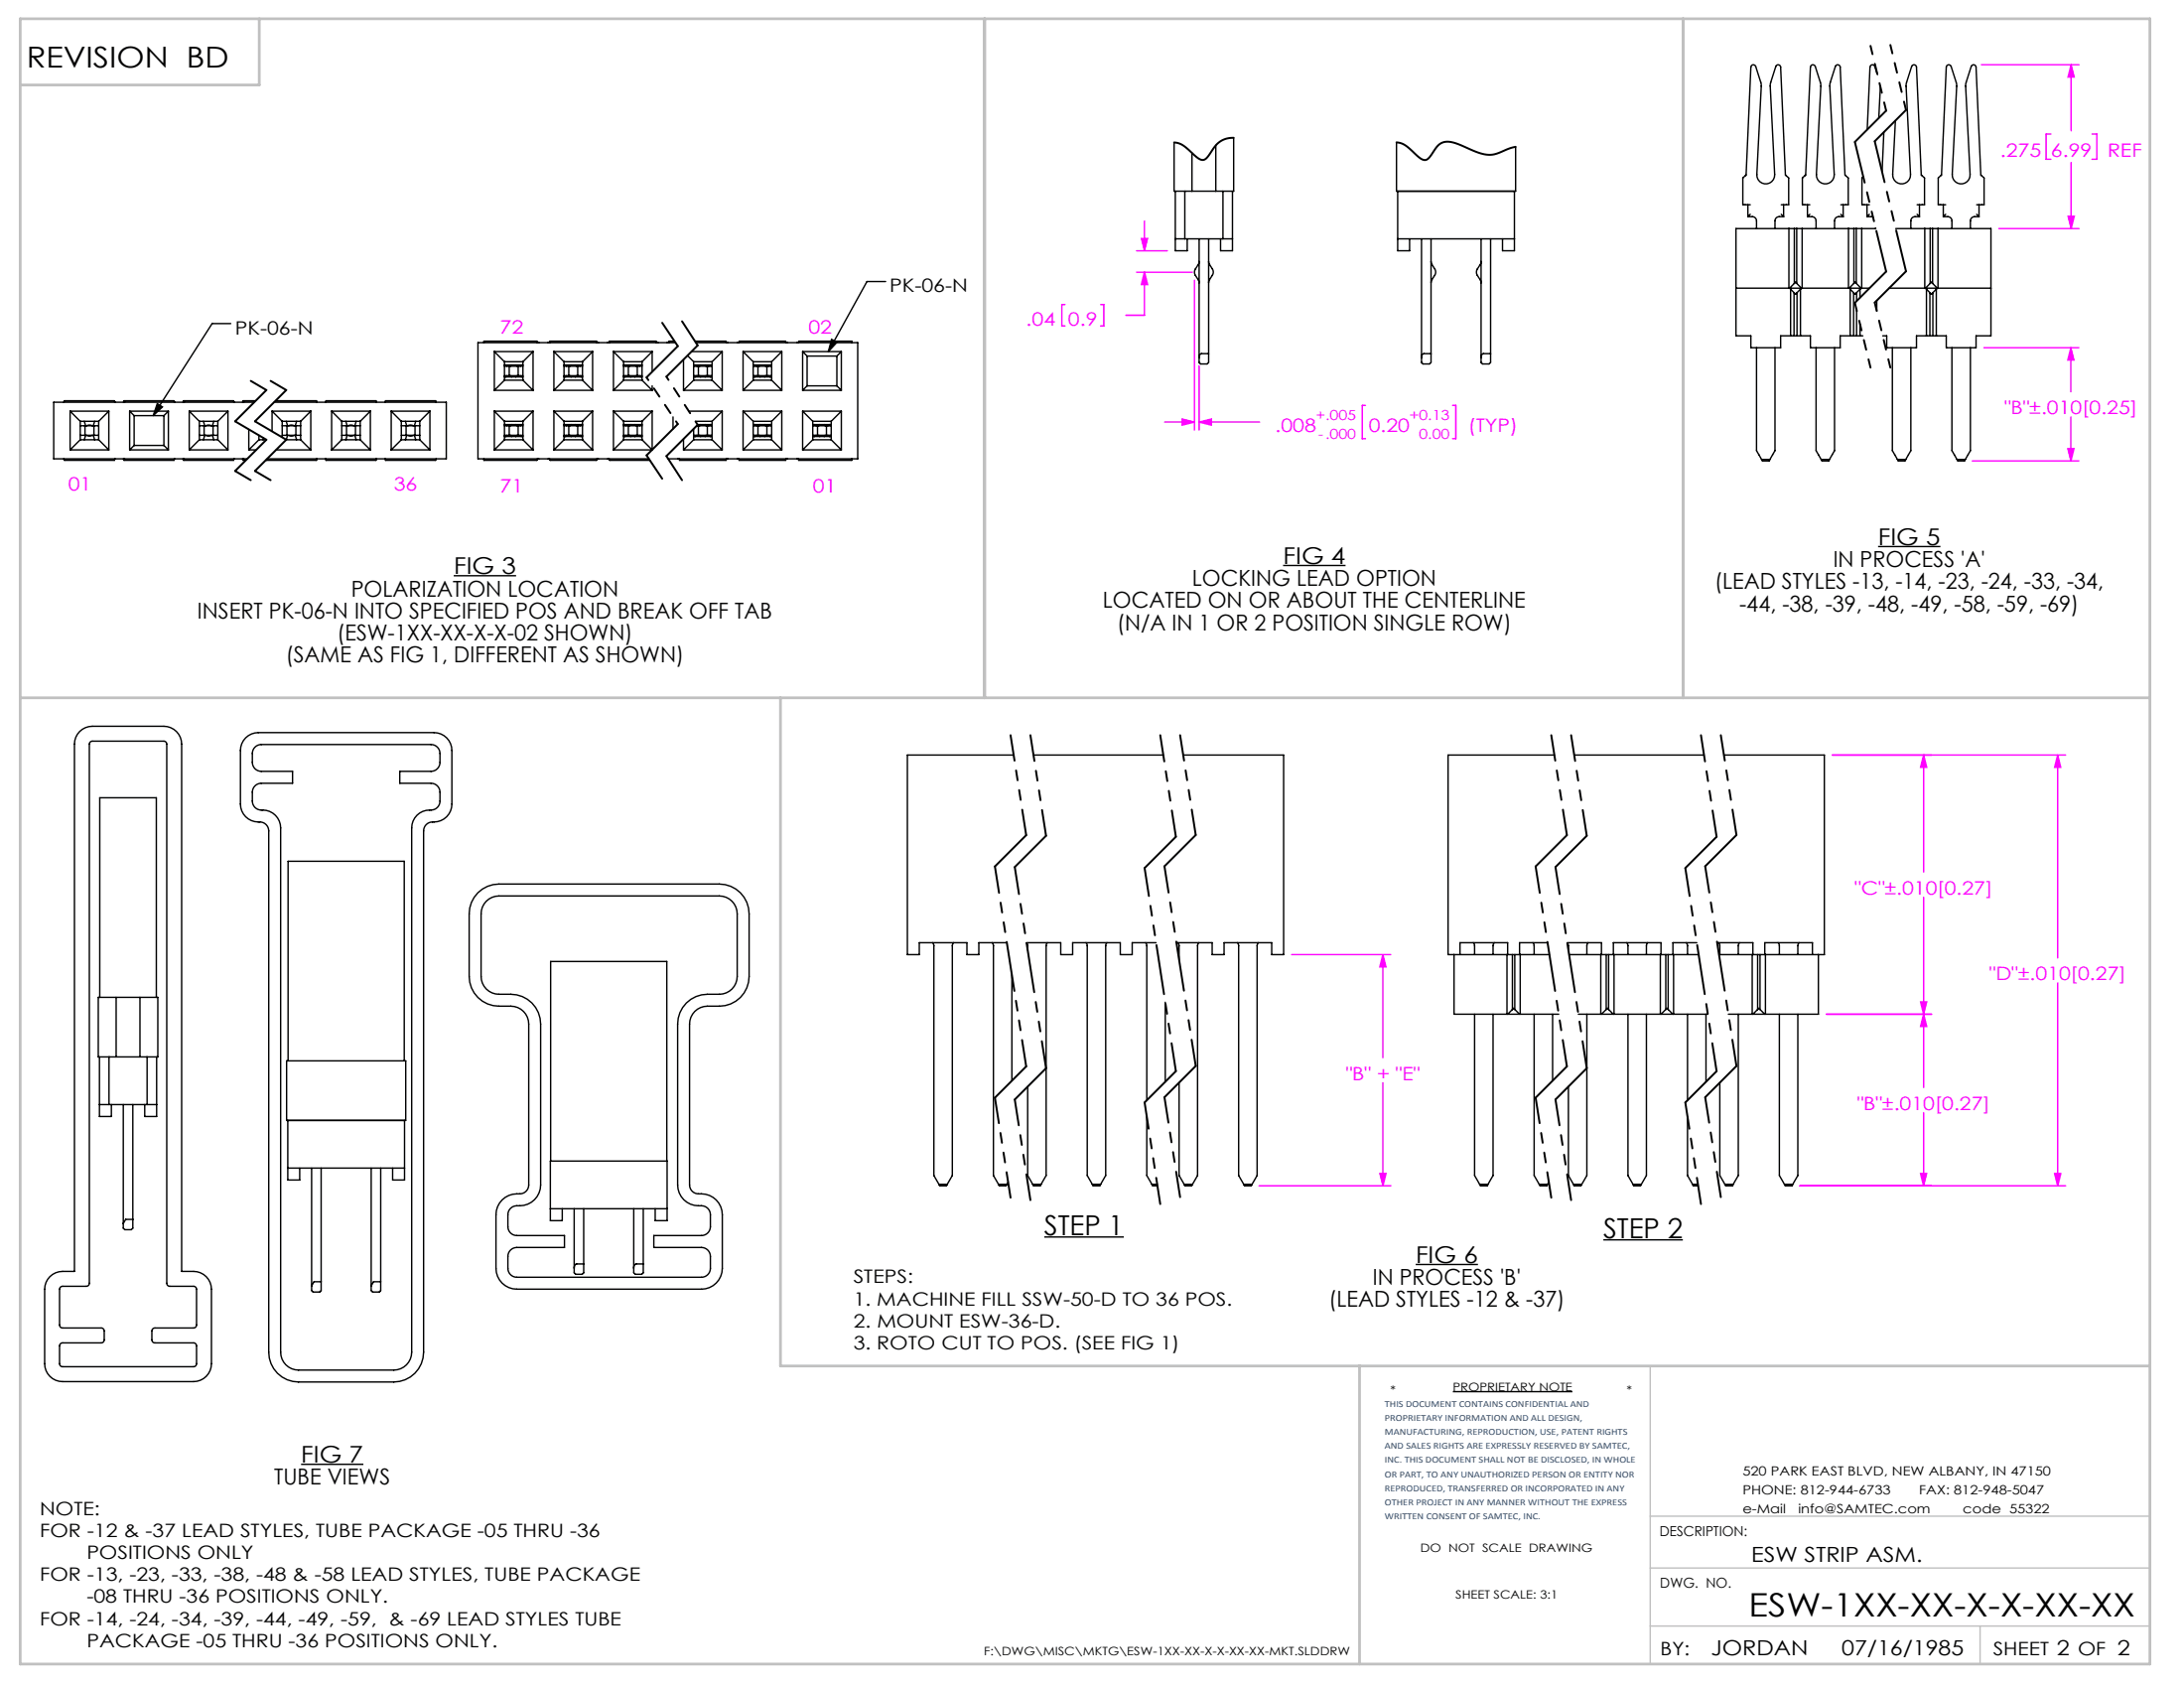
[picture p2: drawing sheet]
<svg xmlns="http://www.w3.org/2000/svg" width="279mm" height="216mm" viewBox="0 0 279 216" stroke-linecap="round" stroke-linejoin="round" font-family="sans-serif">
<path d="M126 2.4v86.9M2.6 89.3v-86.9h272.4v86.9M211.1 174.7v38.1M211.1 193.9h63.9M211.1 208h63.9M211.1 200.6h63.9M253.3 208v4.8" fill="none" stroke="#c0c0c0" stroke-width=".18"/>
<path d="M2.6 2.4h272.4v210.4h-272.4zM33.2 2.4v8.5h-30.6M126 2.4v86.9M215.3 2.4v86.9M2.6 89.3h272.4M99.8 89.3v85.4h175.2M173.9 174.7v38.1" fill="none" stroke="#c0c0c0" stroke-width=".35"/>
<path d="M113.3 36h-2.4l-4.9 9M20.1 51.6l.7 .4-1.2 1.2zM29.5 41.4h-2.4l-7.5 11.8M106.4 43.4l.7 .4-1.1 1.2zM58 73.6h8M164.1 72.3h8M240.3 69.9h7.9M133.6 158.2h10.2M205.1 158.6h10.2M181.1 161.7h8M185.9 178h15.3M38.5 187.3h8" fill="none" stroke="#000" stroke-width=".18"/>
<g fill="none" stroke="#f0f" stroke-width=".18">
<path d="M253.5 8.3h12.5M262.4 17.1h-.6v3.3h.6M265 8.3l.4 1.6h-.8zM265 8.3v8.4M267.6 17.1h.7v3.3h-.7M136.2 39h-.4v2.7h.4M140.8 39h.4v2.7h-.4M145.4 32.1h3.9M145.4 34.8h7.2M146 30.5h.8l-.4 1.6zM146.4 34.8l.4 1.6h-.8zM146.4 34.8v5.5h-2.4"/>
<path d="M146.4 28.3v3.8M152.8 35.8v19.2M255.7 29.2h10.3M264.6 27.7h.8l-.4 1.5zM265 20.8v8.4M149 54h3.8M151.2 53.6l1.6 .4-1.6 .4zM153.4 46.8v8.2M153.4 54h7.7M153.4 54l1.6-.4v.8zM174.7 51.9h-.4v4.2h.4M185.8 51.9h.4v4.2h-.4"/>
<path d="M252.3 59h13.6M253.8 44.5h12.1M264.5 57.4h.8l-.4 1.6zM264.9 44.5l.4 1.6h-.8zM264.9 44.5v5.6M264.9 53.3v5.7M234.4 96.6h29.9M246.1 96.6l.4 1.5h-.8zM246.1 96.6v14.9M263.2 96.6v25.9M263.2 96.6l.4 1.5h-.8zM246.1 114.8v24.3"/>
<path d="M165.2 122.1h12.7M176.9 122.1v13.2M176.9 138.5v13.2M176.9 122.1l.4 1.6h-.8zM233.6 129.7h13.5M245.7 128.1h.8l-.4 1.6zM246.1 129.7l.4 1.6h-.8zM263.2 125.7v26M161.1 151.7h16.8M176.5 150.1h.8l-.4 1.6zM230.3 151.7h34M245.7 150.1h.8l-.4 1.6z"/>
<path d="M246.1 142.3v9.4M262.8 150.1h.8l-.4 1.6z"/>
</g>
<g fill="none" stroke="#000" stroke-width=".25" stroke-dasharray="6.3 1.3 1.3 1.3 1.3 1.3">
<path d="M241.3 14.2l-4 4M243.8 14.1l-4 4M241.3 34.7l-4 4M243.8 34.7l-4 4M30.1 53.9l4 2.3M32.1 48.7l2 1.2M32.6 53.9l4 2.3M34.1 49.9l-4 4M34.1 56.2l-4 4M34.6 48.7l2 1.2M36.6 49.9l-4 4M36.6 56.2l-4 4"/>
<path d="M82.7 58.2l2 3M84.7 41.3l2 3M85.3 58.3l2 3.1M86.7 44.3l-4 4M86.7 54.2l-4 4M87.3 41.1l2 3.1M89.3 44.2l-4 4M89.3 54.3l-4 4M30.1 60.2l2 1.2M32.6 60.2l2 1.2M131.3 106.8l-4 4M133.8 106.9l-4 4"/>
<path d="M150.4 107l-4 4M153 106.8l-4 4M200.5 106.8l-4 4M203 106.9l-4 4M219.6 107l-4 4M222.1 106.8l-4 4M131.3 136.4l-4 4M133.8 136.6l-4 4M150.4 137l-4 4M153 136.3l-4 4M200.5 136.4l-4 4M203 136.6l-4 4"/>
<path d="M219.6 137l-4 4M222.1 136.3l-4 4"/>
</g>
<path d="M82.7 48.3l4 5.9M85.3 48.2l4 6.1" fill="none" stroke="#000" stroke-width=".25" stroke-dasharray="6.3 1.3 1.3 1.3 1.3 1.3" stroke-dashoffset="5.9"/>
<path d="M239.3 5.9l2 8.3M237.3 38.7l2 8.3" fill="none" stroke="#000" stroke-width=".25" stroke-dasharray="6.3 1.3 1.3 1.3 1.3 1.3" stroke-dashoffset="5.3"/>
<path d="M237.3 18.2l4 16.5M239.8 18.1l4 16.6" fill="none" stroke="#000" stroke-width=".25" stroke-dasharray="6.3 1.3 1.3 1.3 1.3 1.3" stroke-dashoffset="1"/>
<path d="M241.8 5.8l2 8.3M239.8 38.7l2 8.3" fill="none" stroke="#000" stroke-width=".25" stroke-dasharray="6.3 1.3 1.3 1.3 1.3 1.3" stroke-dashoffset="5.2"/>
<path d="M129.3 94l2 12.8M151 94l2 12.8M198.5 94l2 12.8M220.1 94l2 12.8M127.3 140.4l2 12.8M149 140.3l2 12.8M196.5 140.4l2 12.8M218.1 140.3l2 12.8" fill="none" stroke="#000" stroke-width=".25" stroke-dasharray="6.3 1.3 1.3 1.3 1.3 1.3" stroke-dashoffset="3.1"/>
<path d="M127.3 110.8l4 25.6M129.8 110.9l4 25.7M149 110.8l4 25.5M196.5 110.8l4 25.6M199 110.9l4 25.7M218.1 110.8l4 25.5" fill="none" stroke="#000" stroke-width=".25" stroke-dasharray="6.3 1.3 1.3 1.3 1.3 1.3" stroke-dashoffset="2.9"/>
<path d="M131.8 94l2 12.9M148.4 94l2 13M201 94l2 12.9M217.6 94l2 13M129.8 140.6l2 12.9M146.4 141l2 13M199 140.6l2 12.9M215.6 141l2 13" fill="none" stroke="#000" stroke-width=".25" stroke-dasharray="6.3 1.3 1.3 1.3 1.3 1.3" stroke-dashoffset="3"/>
<path d="M146.4 111l4 26M215.6 111l4 26" fill="none" stroke="#000" stroke-width=".25" stroke-dasharray="6.3 1.3 1.3 1.3 1.3 1.3" stroke-dashoffset="2.7"/>
<path d="M20.1 51.6l.7 .4-1.2 1.2zM106.4 43.4l.7 .4-1.1 1.2z" fill="#000"/>
<path d="M146 30.5h.8l-.4 1.6zM146.4 34.8l.4 1.6h-.8zM151.2 53.6l1.6 .4-1.6 .4zM153.4 54l1.6-.4v.8zM264.9 44.5l.4 1.6h-.8zM264.5 57.4h.8l-.4 1.6zM264.6 27.7h.8l-.4 1.5zM265 8.3l.4 1.6h-.8zM176.9 122.1l.4 1.6h-.8zM176.5 150.1h.8l-.4 1.6zM246.1 96.6l.4 1.5h-.8zM245.7 128.1h.8l-.4 1.6zM246.1 129.7l.4 1.6h-.8zM245.7 150.1h.8l-.4 1.6zM263.2 96.6l.4 1.5h-.8zM262.8 150.1h.8l-.4 1.6z" fill="#f0f"/>
<g fill="none" stroke="#000" stroke-width=".18">
<path d="M152.5 19.6v4.9M155.5 18.6v5.9M157.8 17.6v6.9h-7.6v-6.3M178.7 18.2v6.3h15.2v-5.7M240.2 9.6l-.4-1.1a.32 .32 0 0 0-.3-.2 .32 .32 0 0 0-.3 .3l-.3 8M240.6 11.1l-.2 4M241 16.9l-.2 5.1M242.5 15.4l-.4 6.9a1.14 1.14 0 0 0 1.2 1.2 1.14 1.14 0 0 0 1.1-1.2l-.6-11.3 .8-2.5a.32 .32 0 0 1 .3-.2 .32 .32 0 0 1 .3 .3l.6 13.8 .4 .4v3.4h-.9M150.4 24.5v7.6h1.5v-1.6M150.4 30.5h7.3M151.6 24.5v6M153.4 33.4l-.1 .4-.4 .6a.76 .76 0 0 0 0 .8l.4 .7 .1 .3"/>
<path d="M153.4 30.5v15.9l.2 .2h.8l.2-.2v-15.9M154.6 33.4l.1 .4 .4 .6a.76 .76 0 0 1 0 .8l-.4 .7-.1 .3M156.5 24.5v6M157.7 24.5v7.6h-1.6v-1.6M178.8 30.5h14.9M178.8 24.5v7.6h1.5v-1.6M181.9 30.5v15.9l.1 .2h.9l.2-.2v-15.9M183.1 33.4v.4l.4 .6a.76 .76 0 0 1 0 .8l-.4 .7v.3M189.5 33.4l-.1 .4-.4 .6a.76 .76 0 0 0 0 .8l.4 .7 .1 .3M189.5 30.5v15.9l.2 .2h.8l.2-.2v-15.9M193.7 24.5v7.6h-1.5v-1.6M222.1 36.9h17.1"/>
<path d="M223.6 27.7h.6a.53 .53 0 0 1 .5 .5v1M223.6 26.2v1.5M223.9 26.2h-.9v-3.4l.4-.4 .6-13.8a.32 .32 0 0 1 .3-.3 .32 .32 0 0 1 .3 .2l.7 2.5-.5 11.3a1.14 1.14 0 0 0 1.1 1.2 1.14 1.14 0 0 0 1.1-1.2l-.5-11.3 .7-2.5a.32 .32 0 0 1 .3-.2 .32 .32 0 0 1 .3 .3l.6 13.8 .4 .4v3.4h-.9M223.9 27.4l-.3 .3M227.9 27.4l.3 .3M228.2 27.7h-.6a.53 .53 0 0 0-.5 .5v1M228.2 26.2v1.5M228.9 29.2v7.7M229.1 37v6M229.5 37.4v5.6M229.6 29.2v7M229.7 36.1l.8 .8-.8 .7-.8-.7z"/>
<path d="M229.9 29.2v7M229.9 37.4v5.6M230.3 37v6M230.5 29.2v7.7M231.2 27.7h.6a.53 .53 0 0 1 .5 .5v1M231.2 26.2v1.5M231.5 27.4l-.3 .3M231.5 26.2h-.9v-3.4l.4-.4 .6-13.8a.32 .32 0 0 1 .3-.3 .32 .32 0 0 1 .3 .2l.7 2.5-.5 11.3a1.14 1.14 0 0 0 1.1 1.2 1.14 1.14 0 0 0 1.2-1.2l-.6-11.3 .7-2.5a.32 .32 0 0 1 .3-.2 .32 .32 0 0 1 .3 .3l.6 13.8 .4 .4v3.4h-.9M235.5 27.4l.3 .3M235.8 27.7h-.6a.53 .53 0 0 0-.5 .5v1M235.8 26.2v1.5M236.5 29.2v7.7"/>
<path d="M236.7 37v6M237.1 37.4v5.6M237.2 29.2v7M237.3 36.1l.8 .8-.8 .7-.7-.7zM237.5 29.2v7M237.5 37.4v1.1M237.5 39.6v3.4M238 37v1.1M238.2 29.2v7.7M238.4 22.6l-.2 .2v3.4h1M238.8 27.7l.8 .1M238.8 26.2v1.5"/>
<path d="M239.2 27.4l-.4 .3M240 29.2h-17.9v13.8h1.9v1.5h3.8v-1.5h3.8v1.5h3.8v-1.5h2.9M240.1 38.4v1.4M241.7 36.9h13M242.5 29.2h12.2v13.8h-1.9v1.5h-3.8v-1.5h-3.8v1.5h-3.8v-1.5h-.5M245.3 27.4l.3 .3M245.6 27.7h-.6a.53 .53 0 0 0-.5 .5v1M245.6 26.2v1.5M246.2 29.2v7.7M246.3 36.9l.8-.8 .7 .8-.7 .7zM246.5 37v6M246.9 37.4v5.6"/>
<path d="M246.9 29.2v7M247.2 29.2v7M247.3 37.4v5.6M247.7 37v6M247.9 29.2v7.7M248.6 27.7h.6a.53 .53 0 0 1 .5 .5v1M248.6 26.2v1.5M248.9 26.2h-.9v-3.4l.4-.4 .6-13.8a.32 .32 0 0 1 .3-.3 .32 .32 0 0 1 .3 .2l.7 2.5-.5 11.3a1.14 1.14 0 0 0 1.1 1.2 1.14 1.14 0 0 0 1.1-1.2l-.5-11.3 .7-2.5a.32 .32 0 0 1 .3-.2 .32 .32 0 0 1 .3 .3l.6 13.8 .4 .4v3.4h-.9M248.9 27.4l-.3 .3M252.9 27.4l.3 .3M253.2 27.7h-.6a.53 .53 0 0 0-.5 .5v1M253.2 26.2v1.5"/>
<path d="M8.2 58.7v.2h6.4l.1-.2M9 57.5h4.9M9 52.6h4.9M9 52.6v4.9M9 52.6l1.3 1.3M10.3 55.7h.6M10.3 54.5h.6M10.3 53.9h2.3M10.3 56.2h2.3M10.3 56.2l-1.3 1.3M10.3 53.9v2.3M10.8 53.9l.2 .6"/>
<path d="M10.9 55.7h1.1M10.9 54.5h1.1M10.9 54.5v1.2M11 55.7l-.2 .5M11.1 54.5l.3-.1 .4 .1M11.1 55.7l.3 .1 .4-.1M11.9 55.7l.2 .5M12 55.7h.6M12 54.5h.6M12 54.5v1.2M12.1 53.9l-.2 .6M12.6 56.2l1.3 1.3"/>
<path d="M12.6 53.9v2.3M13.9 52.6v4.9M13.9 52.6l-1.3 1.3M14.7 51.4h.1M14.7 58.7h.1M14.7 51.4l-.1-.1h-6.4v.1M15.8 58.7h.1M15.8 51.4h.1M15.8 51.4l.1-.1h6.4v.1M15.8 58.7l.1 .2h6.4v-.2M16.6 57.5h4.9M16.6 52.6h4.9"/>
<path d="M16.6 52.6v4.9M16.6 52.6l.6 .6M17.2 57h3.8M17.2 53.2v3.8M17.2 53.2h3.8M17.2 57l-.6 .5M21 53.2v3.8M21 57l.5 .5M21.5 52.6v4.9M21.5 52.6l-.5 .6M22.3 51.4h.1M22.3 58.7h.1"/>
<path d="M23.4 51.4h.1M23.4 58.7h.1M23.4 51.4l.1-.1h6.4v.1M23.4 58.7l.1 .2h6.4v-.2M24.2 57.5h5M24.2 52.6h5M24.2 52.6v4.9M24.2 52.6l1.3 1.3M25.5 55.7h.6M25.5 54.5h.6M25.5 53.9h2.4M25.5 56.2h2.4"/>
<path d="M25.5 56.2l-1.3 1.3M25.5 53.9v2.3M26 53.9l.2 .6M26.1 55.7h1.2M26.1 54.5h1.2M26.1 54.5v1.2M26.2 55.7l-.2 .5M26.3 54.5l.4-.1 .3 .1M26.3 55.7l.4 .1 .3-.1M27.2 55.7l.1 .5M27.3 55.7h.6M27.3 54.5h.6"/>
<path d="M27.3 54.5v1.2M27.3 53.9l-.1 .6M27.9 56.2l1.3 1.3M27.9 53.9v2.3M29.2 52.6v4.9M29.2 52.6l-1.3 1.3M29.9 51.4h.1M29.9 58.7h.1M31.1 51.4h.1M31.1 58.7h.1M31.1 58.7v.2h.3M31.8 57.5h1"/>
<path d="M31.8 54.9v2.6M32.5 51.4h-25.6v7.3h24.7M32.7 51.3h-1.6v.1M33.1 56.2h1M33.1 56.2l-1.3 1.3M33.1 55.7v.5M33.7 56l-.1 .2M34.8 52.6v2.6M34.8 52.6h5M34.8 52.6l1.3 1.3M35.1 51.4h22v7.3h-22.9M35.3 51.3h5.2v.1"/>
<path d="M35.3 57.5h4.5M36.1 55.7h.6M36.1 54.5h.6M36.1 53.9h2.4M36.1 53.9v2M36.6 56.2h1.9M36.6 53.9l.2 .6M36.7 55.7h1.2M36.7 54.5h1.2M36.7 54.5v1.2M36.8 55.7l-.2 .5M36.9 54.5l.4-.1 .3 .1"/>
<path d="M36.9 55.7l.4 .1 .3-.1M37.8 55.7l.1 .5M37.9 55.7h.6M37.9 54.5h.6M37.9 54.5v1.2M37.9 53.9l-.1 .6M38.5 56.2l1.3 1.3M38.5 53.9v2.3M39.8 52.6v4.9M39.8 52.6l-1.3 1.3M40.5 51.4h.1M40.5 58.7h.1"/>
<path d="M40.5 58.7v.2h-6.4v-.1M41.7 51.4h.1M41.7 58.7h.1M41.7 51.4v-.1h6.4v.1M41.7 58.7v.2h6.4v-.2M42.4 57.5h5M42.4 52.6h5M42.4 52.6v4.9M42.4 52.6l1.3 1.3M43.7 55.7h.6M43.7 54.5h.6M43.7 56.2l-1.3 1.3"/>
<path d="M43.7 53.9h2.4M43.7 53.9v2.3M43.7 56.2h2.4M44.2 53.9l.2 .6M44.3 55.7h1.2M44.3 54.5h1.2M44.3 54.5v1.2M44.4 55.7l-.2 .5M44.5 54.5l.4-.1 .4 .1M44.5 55.7l.4 .1 .4-.1M45.4 55.7l.2 .5M45.5 55.7h.6"/>
<path d="M45.5 54.5h.6M45.5 54.5v1.2M45.6 53.9l-.2 .6M46.1 56.2l1.3 1.3M46.1 53.9v2.3M47.4 52.6v4.9M47.4 52.6l-1.3 1.3M48.1 51.4h.1M48.1 58.7h.1M49.3 51.4v-.1h6.4l.1 .1M49.3 51.4h.1M49.3 58.7h.1"/>
<path d="M50 57.5h5M50 52.6h5M50 52.6v4.9M50 52.6l1.3 1.3M51.3 55.7h.7M51.3 54.5h.7M51.3 53.9h2.4M51.3 56.2l-1.3 1.3M51.3 53.9v2.3M51.3 56.2h2.4M51.9 53.9l.1 .6M52 55.7h1.1"/>
<path d="M52 54.5h1.1M52 54.5v1.2M52 55.7l-.1 .5M52.2 54.5l.3-.1 .4 .1M52.2 55.7l.3 .1 .4-.1M53 55.7l.2 .5M53.1 55.7h.6M53.1 54.5h.6M53.1 54.5v1.2M53.2 53.9l-.2 .6M53.7 56.2l1.3 1.3M53.7 53.9v2.3"/>
<path d="M55 52.6v4.9M55 52.6l-1.3 1.3M55.8 58.7l-.1 .2h-6.4v-.2M61.9 58.7v.2h6.8l.1-.2M63.2 57.5h5M63.2 52.6h5M63.2 49.9h5M63.2 45h5M63.2 45v4.9M63.2 52.6v4.9M63.2 45l1.3 1.3M63.2 52.6l1.3 1.3"/>
<path d="M64.5 48.1h.6M64.5 46.8h.6M64.5 55.7h.6M64.5 54.5h.6M64.5 53.9h2.4M64.5 56.2h2.4M64.5 46.7h2.4M64.5 48.2h2.4M64.5 54.3h2.4M64.5 55.8h2.4M64.5 46.3h2.4M64.5 48.6h2.4"/>
<path d="M64.5 48.6l-1.3 1.3M64.5 56.2l-1.3 1.3M64.5 46.3v2.3M64.5 53.9v2.3M64.7 46.7l.2 .1M64.7 54.3l.2 .2M64.9 48.1l-.2 .1M64.9 55.7l-.2 .1M65.1 48.1h1.2M65.1 46.8h1.2M65.1 55.7h1.2M65.1 54.5h1.2"/>
<path d="M65.1 46.8v1.3M65.1 54.5v1.2M65.3 48.1l.1 .1M65.3 55.7l.1 .1M65.4 46.7l-.1 .1M65.4 54.3l-.1 .2M66 46.7l.1 .1M66 54.3l.1 .2M66.1 48.1l-.1 .1M66.1 55.7l-.1 .1M66.3 48.1h.6M66.3 46.8h.6"/>
<path d="M66.3 55.7h.6M66.3 54.5h.6M66.3 46.8v1.3M66.3 54.5v1.2M66.6 48.1l.1 .1M66.6 55.7l.1 .1M66.7 46.7l-.1 .1M66.7 54.3l-.1 .2M66.9 48.6l1.3 1.3M66.9 46.3v2.3M66.9 53.9v2.3M66.9 56.2l1.3 1.3"/>
<path d="M68.2 45v4.9M68.2 52.6v4.9M68.2 45l-1.3 1.3M68.2 52.6l-1.3 1.3M68.7 43.8h.2M68.8 43.8l-.1-.2h-6.8v.2M68.9 58.7h-.2M70.1 58.7h.2M70.3 58.7l.1 .2h5.9l.1-.2M70.3 43.8l.1-.2h5.9l.1 .2M70.3 43.8h-.2M70.9 57.5h4.9"/>
<path d="M70.9 52.6h4.9M70.9 49.9h4.9M70.9 45h4.9M70.9 45v4.9M70.9 52.6v4.9M70.9 52.6l1.3 1.3M70.9 45l1.3 1.3M72.2 48.1h.6M72.2 46.8h.6M72.2 55.7h.6M72.2 54.5h.6M72.2 53.9h2.3"/>
<path d="M72.2 56.2h2.3M72.2 46.7h2.3M72.2 48.2h2.3M72.2 54.3h2.3M72.2 55.8h2.3M72.2 46.3h2.3M72.2 48.6h2.3M72.2 48.6l-1.3 1.3M72.2 56.2l-1.3 1.3M72.2 46.3v2.3M72.2 53.9v2.3M72.4 46.7l.1 .1"/>
<path d="M72.4 54.3l.1 .2M72.5 48.1l-.1 .1M72.5 55.7l-.1 .1M72.8 48.1h1.1M72.8 46.8h1.1M72.8 55.7h1.1M72.8 54.5h1.1M72.8 46.8v1.3M72.8 54.5v1.2M72.9 48.1l.2 .1M72.9 55.7l.2 .1M73.1 46.7l-.2 .1"/>
<path d="M73.1 54.3l-.2 .2M73.6 46.7l.1 .1M73.6 54.3l.1 .2M73.7 48.1l-.1 .1M73.7 55.7l-.1 .1M73.9 48.1h.6M73.9 46.8h.6M73.9 55.7h.6M73.9 54.5h.6M73.9 46.8v1.3M73.9 54.5v1.2M74.2 48.1l.1 .1"/>
<path d="M74.2 55.7l.1 .1M74.3 46.7l-.1 .1M74.3 54.3l-.1 .2M74.5 56.2l1.3 1.3M74.5 48.6l1.3 1.3M74.5 46.3v2.3M74.5 53.9v2.3M75.8 45v4.9M75.8 52.6v4.9M75.8 45l-1.3 1.3M75.8 52.6l-1.3 1.3M76.4 43.8h.1"/>
<path d="M76.5 58.7h-.1M77.8 58.7h.1M77.9 58.7l.1 .2h5.1M77.9 43.8l.1-.2h5.9l.1 .2M77.9 43.8h-.1M78.5 52.6h4.9M78.5 49.9h4.9M78.5 45h4.9M78.5 45v4.9M78.5 52.6v4.9M78.5 45l1.3 1.3M78.5 52.6l1.3 1.3"/>
<path d="M79.8 48.1h.6M79.8 46.8h.6M79.8 55.7h.6M79.8 54.5h.6M79.8 53.9h2.3M79.8 56.2h2.3M79.8 46.7h2.3M79.8 48.2h2.3M79.8 54.3h2.3M79.8 55.8h2.3M79.8 46.3h2.3M79.8 48.6h2.3"/>
<path d="M79.8 48.6l-1.3 1.3M79.8 46.3v2.3M79.8 53.9v2.3M79.8 56.2l-1.3 1.3M80 46.7l.1 .1M80 54.3l.1 .2M80.1 48.1l-.1 .1M80.1 55.7l-.1 .1M80.4 48.1h1.1M80.4 46.8h1.1M80.4 55.7h1.1M80.4 54.5h1.1"/>
<path d="M80.4 46.8v1.3M80.4 54.5v1.2M80.6 48.1l.1 .1M80.6 55.7l.1 .1M80.7 46.7l-.1 .1M80.7 54.3l-.1 .2M81.2 46.7l.2 .1M81.2 54.3l.2 .2M81.4 48.1l-.2 .1M81.4 55.7l-.2 .1M81.5 48.1h.6M81.5 46.8h.6"/>
<path d="M81.5 55.7h.6M81.5 54.5h.6M81.5 46.8v1.3M81.5 54.5v1.2M81.8 48.1l.1 .1M81.8 55.7l.1 .1M81.9 46.7l-.1 .1M81.9 54.3l-.1 .2M82.1 56.2l1.3 1.3h-4.9M82.1 48.6l1.3 1.3M82.1 46.3v2.3M82.1 53.9v2.3"/>
<path d="M83.4 45v2.6M83.4 49.3v.6M83.4 52.6v4.9M83.4 45l-1.3 1.3M83.4 52.6l-1.3 1.3M84 43.8h.2M85.5 58.7h.1M85.6 43.8h-.2M86.1 53.3v1.6M86.3 43.6h-.7l-.1 .2M86.4 43.8h-25.3v14.9h21.9M86.7 58.7h.2"/>
<path d="M86.9 58.7l.1 .2h5.9l.1-.2M87.4 57.5h5M87.4 46v3.9M87.4 56.2v1.3M87.4 49.9h5M88 45.5l.7 .8M88.1 52.6h4.3M88.5 45h3.9M88.7 48.1h.6M88.7 46.8h.6M88.7 55.7h.6M88.7 56.2h2.4"/>
<path d="M88.7 46.7h2.4M88.7 48.2h2.4M88.7 55.8h2.4M88.7 48.6l-1.3 1.3M88.7 46.3h2.4M88.7 56.2l-1.3 1.3M88.7 46.3v2.3M88.7 54.9v1.3M88.7 48.6h2.4M88.9 43.6h4l.1 .2M88.9 46.7l.2 .1M89 53.9h2.1"/>
<path d="M89 43.8h20.7v14.9h-24.2M89.1 48.1l-.2 .1M89.1 55.7l-.2 .1M89.1 54.5h.2M89.2 54.3h1.9M89.3 48.1h1.2M89.3 46.8h1.2M89.3 55.7h1.2M89.3 54.5h1.2M89.3 46.8v1.3M89.3 54.5v1.2M89.5 48.1l.1 .1"/>
<path d="M89.5 55.7l.1 .1M89.6 46.7l-.1 .1M89.6 54.3l-.1 .2M90.2 46.7l.1 .1M90.2 54.3l.1 .2M90.3 48.1l-.1 .1M90.3 55.7l-.1 .1M90.5 48.1h.6M90.5 46.8h.6M90.5 55.7h.6M90.5 54.5h.6M90.5 46.8v1.3"/>
<path d="M90.5 54.5v1.2M90.8 48.1l.1 .1M90.8 55.7l.1 .1M90.9 46.7l-.1 .1M90.9 54.3l-.1 .2M91.1 48.6l1.3 1.3M91.1 46.3v2.3M91.1 53.9v2.3M91.1 56.2l1.3 1.3M92.4 45v4.9M92.4 52.6v4.9M92.4 45l-1.3 1.3"/>
<path d="M92.4 52.6l-1.3 1.3M92.9 43.8h.2M93.1 58.7h-.2M94.3 58.7h.2M94.5 58.7l.1 .2h5.9l.1-.2M94.5 43.8l.1-.2h5.9l.1 .2M94.5 43.8h-.2M95.1 57.5h4.9M95.1 52.6h4.9M95.1 49.9h4.9M95.1 45h4.9M95.1 45v4.9"/>
<path d="M95.1 52.6v4.9M95.1 45l1.3 1.3M95.1 52.6l1.3 1.3M96.4 55.7h.6M96.4 54.5h.6M96.4 48.1h.6M96.4 46.8h.6M96.4 53.9h2.3M96.4 56.2h2.3M96.4 46.7h2.3M96.4 48.2h2.3M96.4 54.3h2.3"/>
<path d="M96.4 55.8h2.3M96.4 46.3h2.3M96.4 56.2l-1.3 1.3M96.4 48.6l-1.3 1.3M96.4 46.3v2.3M96.4 53.9v2.3M96.4 48.6h2.3M96.6 46.7l.1 .1M96.6 54.3l.1 .2M96.7 48.1l-.1 .1M96.7 55.7l-.1 .1M97 55.7h1.1"/>
<path d="M97 54.5h1.1M97 48.1h1.1M97 46.8h1.1M97 46.8v1.3M97 54.5v1.2M97.1 48.1l.2 .1M97.1 55.7l.2 .1M97.3 46.7l-.2 .1M97.3 54.3l-.2 .2M97.8 46.7l.1 .1M97.8 54.3l.1 .2M97.9 48.1l-.1 .1"/>
<path d="M97.9 55.7l-.1 .1M98.1 55.7h.6M98.1 54.5h.6M98.1 48.1h.6M98.1 46.8h.6M98.1 46.8v1.3M98.1 54.5v1.2M98.4 48.1l.1 .1M98.4 55.7l.1 .1M98.5 46.7l-.1 .1M98.5 54.3l-.1 .2M98.7 48.6l1.3 1.3"/>
<path d="M98.7 46.3v2.3M98.7 53.9v2.3M98.7 56.2l1.3 1.3M100 45v4.9M100 52.6v4.9M100 52.6l-1.3 1.3M100 45l-1.3 1.3M100.6 43.8h.1M100.7 58.7h-.1M102 58.7h.1M102.1 43.8l.1-.2h6.8v.2M102.1 43.8h-.1"/>
<path d="M102.7 57.5h4.9M102.7 52.6h4.9M102.7 49.9h4.9M102.7 45h4.9M102.7 45v4.9M102.7 52.6v4.9M102.7 52.6l1.3 1.3M102.7 45l.6 .5M103.3 49.4h3.8M103.3 45.5v3.9M103.3 45.5h3.8M103.3 49.4l-.6 .5"/>
<path d="M104 55.7h.6M104 54.5h.6M104 53.9h2.3M104 56.2h2.3M104 54.3h2.3M104 55.8h2.3M104 56.2l-1.3 1.3M104 53.9v2.3M104.2 54.3l.1 .2M104.3 55.7l-.1 .1M104.6 55.7h1.1M104.6 54.5h1.1"/>
<path d="M104.6 54.5v1.2M104.8 55.7l.1 .1M104.9 54.3l-.1 .2M105.4 54.3l.2 .2M105.6 55.7l-.2 .1M105.7 55.7h.6M105.7 54.5h.6M105.7 54.5v1.2M106 55.7l.1 .1M106.1 54.3l-.1 .2M106.3 56.2l1.3 1.3M106.3 53.9v2.3"/>
<path d="M107.1 45.5v3.9M107.1 49.4l.5 .5M107.6 45v4.9M107.6 52.6v4.9M107.6 45l-.5 .5M107.6 52.6l-1.3 1.3M109 58.7v.2h-6.8l-.1-.2M154.6 45.2h-.9a.47 .47 0 0 0-.3 .6M183.1 45.2h-.9a.47 .47 0 0 0-.3 .6M190.7 45.2h-.9a.47 .47 0 0 0-.3 .6M224.7 44.5v13.1l.8 1.4h.8l.8-1.4v-13.1M225.4 58.8h1"/>
<path d="M232.3 44.5v13.1l.8 1.4h.8l.8-1.4v-13.1M233 58.8h1M238 41.5v1.5M242.1 44.5v13.1l.8 1.4h.8l.1-.2M242.7 58.8h1.1M244.5 44.5v13.1l-.7 1.2M249.7 44.5v13.1l.8 1.4h.8l.1-.2M250.4 58.8h1M252.1 44.5v13.1l-.7 1.2M10.2 93.6a2.28 2.28 0 0 1 1.6-.7h9.2a2.29 2.29 0 0 1 2.2 2.3v67.4a3.6 3.6 0 0 1 3.2 .7 2.28 2.28 0 0 1 .6 1.6v9.5a2.29 2.29 0 0 1-2.2 2.3h-16.8a2.29 2.29 0 0 1-2.3-2.3v-9.5a2.29 2.29 0 0 1 2.3-2.3h1.5v-67.4a2.28 2.28 0 0 1 .7-1.6zM11.5 94.9l.3-.1h9.2a.38 .38 0 0 1 .3 .4v68.9a.38 .38 0 0 0 .4 .4h3.1a.38 .38 0 0 1 .3 .4v4.6a.38 .38 0 0 1-.3 .4h-5a.38 .38 0 0 0-.4 .3v1.2a.38 .38 0 0 0 .4 .4h5a.38 .38 0 0 1 .3 .3v2.3a.38 .38 0 0 1-.3 .4h-16.8a.38 .38 0 0 1-.4-.4v-2.3a.38 .38 0 0 1 .4-.3h5a.38 .38 0 0 0 .3-.4v-1.2a.38 .38 0 0 0-.3-.3h-5a.38 .38 0 0 1-.4-.4v-4.6a.38 .38 0 0 1 .4-.4h3a.38 .38 0 0 0 .4-.4v-68.9zM31.4 94.4a2.28 2.28 0 0 1 1.6-.7h22.5a2.29 2.29 0 0 1 2.3 2.3v6.8a2.38 2.38 0 0 1-2.7 2.4l-.4 .1-.3 .3-.2 .7v66.7a3.8 3.8 0 0 1-3.8 3.8h-12.2a3.8 3.8 0 0 1-3.8-3.8v-66.7a1.16 1.16 0 0 0-1.4-1.2 2.29 2.29 0 0 1-2.2-2.3v-6.8a2.28 2.28 0 0 1 .6-1.6z"/>
<path d="M32.6 95.6l.4-.3 .4-.1h21.7a1.14 1.14 0 0 1 1.2 1.2v1.1a1.14 1.14 0 0 1-1.2 1.2h-4v1.5h4a1.14 1.14 0 0 1 1.2 1.1v1.2a1.16 1.16 0 0 1-1.3 1.1 2.29 2.29 0 0 0-2.3 2.3v67.1a2.29 2.29 0 0 1-2.3 2.2h-12.2a2.29 2.29 0 0 1-2.3-2.2v-67.1a2.38 2.38 0 0 0-2.7-2.3l-.6-.3-.2-.4-.1-1.6a1.14 1.14 0 0 1 1.1-1.1h4v-1.5h-4a1.14 1.14 0 0 1-1.1-1.2v-1.4zM129.7 96.6h-13.6v25.5h1.5v-1.5h6.1v1.5h1.5v-1.5h3.6M132.2 96.6h16.6M151.4 96.6h12.8v25.5h-1.5v-1.5h-6.1v1.5h-1.5v-1.5h-4.6M198.9 96.6h-13.6v25.5h12.9M201.4 96.6h16.6M220.5 96.6h12.9v25.5h-13.5M61.1 114.2a3.8 3.8 0 0 1 2.7-1.1h28.2a3.8 3.8 0 0 1 3.8 3.8v8a3.8 3.8 0 0 1-3.8 3.8 3.6 3.6 0 0 0-3.1 .7 2.28 2.28 0 0 0-.7 1.6v20.6a1.21 1.21 0 0 0 1.5 1.1 2.67 2.67 0 0 1 2.7 2.7v6.8a2.67 2.67 0 0 1-2.7 2.7h-23.6a2.67 2.67 0 0 1-2.7-2.7v-6.8a2.8 2.8 0 0 1 3.3-2.7l.4-.2 .3-.3 .2-.6v-20.6a2.29 2.29 0 0 0-2.2-2.3 5.2 5.2 0 0 1-3.7-.6 3.8 3.8 0 0 1-1.7-3.2v-8a3.8 3.8 0 0 1 1.1-2.7zM62.2 115.3a2.28 2.28 0 0 1 1.6-.7h28.2a2.29 2.29 0 0 1 2.3 2.3v8a2.29 2.29 0 0 1-2.3 2.3 5.2 5.2 0 0 0-3.6 .6 3.8 3.8 0 0 0-1.7 3.2v20.6a2.8 2.8 0 0 0 3.3 2.6l.5 .4 .3 .3 .1 .5v1.5a1.14 1.14 0 0 1-1.2 1.1h-6.1v1.6h6.1a1.14 1.14 0 0 1 1.2 1.1v1.5a1.14 1.14 0 0 1-1.2 1.2h-23.6a1.14 1.14 0 0 1-1.1-1.2v-1.5a1.14 1.14 0 0 1 1.1-1.1h6.1v-1.6h-6.1a1.14 1.14 0 0 1-1.1-1.1v-1.5a1.21 1.21 0 0 1 1.5-1.2 2.67 2.67 0 0 0 2.7-2.6v-20.6a3.8 3.8 0 0 0-3.8-3.8 3.6 3.6 0 0 1-3.2-.7 2.28 2.28 0 0 1-.7-1.6v-8a2.28 2.28 0 0 1 .7-1.6zM12.6 127.6h7.6v7.6h-7.6zM12.7 135.2v7.6h1.5v-1.5M12.8 127.6v-25.6h7.2v25.6"/>
<path d="M13.9 135.2v6.1M14.9 127.6v7.6M17.9 127.6v7.6M18.8 135.2v6.1M20 135.2v7.6h-1.5v-1.5M36.7 135.7h15.2v7.6h-15.2zM36.9 135.7v-25.5h14.8v25.5M119.3 120.6l.2 .4v29.4l.7 1.3h.9l.7-1.3v-29.4l.2-.4M126.9 120.6l.2 .4v29.4l.8 1.3h.8l.3-.5M129.5 124.7v13.5M134 120.6l-.2 .4v29.4l-.7 1.3h-.9l-.7-1.3v-11.4M138.9 120.6l.2 .4v29.4l.8 1.3h.8l.8-1.3v-29.4l.1-.4"/>
<path d="M146.5 120.6l.2 .4v19.7M147.9 120.6h-3.1v1.5h-1.5v-1.5h-6.1v1.5h-1.5v-1.5h-4.4l.2 .3v.6M149.1 128.2v10.2M150.7 120.6l.1 .4v1.7M153.4 120.6l-.2 .4v29.4l-.8 1.3h-.8l-.8-1.3v-11.9M158.3 120.6l.2 .4v29.4l.7 1.3h.9l.7-1.3v-29.4l.2-.4M186 122.1v7.6h13.4M186.8 122.1v-1.5h6.1v1.5M188.5 120.6l.1 .3v1.2M188.6 129.7v20.7l.8 1.3h.8l.2-.2M191 129.7v20.7l-.6 1.1M191.2 120.6l-.2 .3v1.2"/>
<path d="M192.8 122.1v7.6M192.9 129.7l.7-.7 .8 .7M193.5 122.1v7M193.8 122.1v7M194.5 122.1v7.6M196.1 120.6l.2 .3v1.2M196.3 129.7v20.7l.7 1.3h.9l.2-.5M198 120.6h-3.6v1.5M198.6 129.7v8.5M200.6 121.5v-.6l-.1-.3h4.4v1.5M200.7 122.1h16.6M201.9 129.7h16.6"/>
<path d="M203 129.7v20.7l-.8 1.3h-.8l-.8-1.3v-11.4M203.2 120.6l-.2 .3v1.2M204.8 122.1v7.6M204.9 129.7l.7-.7 .8 .7M205.5 122.1v7M205.8 122.1v7M206.4 122.1v-1.5h6.1v1.5M206.5 122.1v7.6M208.1 120.6l.2 .3v1.2M208.3 129.7v20.7l.7 1.3h.9l.7-1.3v-20.7M210.8 120.6l-.2 .3v1.2M212.4 122.1v7.6"/>
<path d="M212.5 129.7l.8-.7 .7 .7M213.1 122.1v7M213.4 122.1v7M214.1 122.1v7.6M215.7 120.6l.2 .3v1.2M215.9 129.7v11M217.1 120.6h-3.1v1.5M218.2 129.7v8.7M219.7 120.6h4.5v1.5M219.9 120.6l.1 .3v1.2M220 138.5v11.9l.8 1.3h.8l.1-.2M222.4 129.7v20.7l-.7 1.1"/>
<path d="M222.5 120.6l-.1 .3v1.2M224.2 122.1v7.6M224.2 129.7l.8-.7 .8 .7M224.9 122.1v7M225.2 122.1v7M225.8 122.1v-1.5h6.1v1.5M225.9 122.1v7.6M227.5 120.6l.1 .3v1.2M227.6 129.7v20.7l.8 1.3h.8l.1-.2M230 129.7v20.7l-.7 1.1M230.2 120.6l-.2 .3v1.2M232.6 122.1v7.6h-11.5"/>
<path d="M12.7 141.3h7.3M15.8 141.3v15.8l.2 .2h.8l.2-.2v-15.8M17 156h-.9l-.3 .5M36.8 143.3v7.6h1.5v-1.5M36.8 149.4h15M39.9 149.4v15.7l.2 .2h.8l.2-.2v-15.7M47.5 149.4v15.7l.2 .2h.8l.2-.2v-15.7M51.8 143.3v7.6h-1.6v-1.5M70.4 154.6h14.9M70.4 148.5v-25.5h14.9v25.5M71.9 154.6v1.5h-1.5v-7.6h14.9v7.6h-1.5v-1.5M73.5 154.6v8.2l.1 .2h.9l.2-.2v-8.2"/>
<path d="M81.1 154.6v8.2l.2 .2h.8l.2-.2v-8.2M120.1 151.5h1.1M127.7 151.5h1.1M132.1 151.5h1.1M139.7 151.5h1.1M146.7 142.8v7.6l.8 1.3h.6M147.4 151.5h.6M151.5 151.5h1.1M159.1 151.5h1.1M189.3 151.5h1.1M196.9 151.5h1.1M201.3 151.5h1.1"/>
<path d="M208.9 151.5h1.1M215.9 142.8v7.6l.7 1.3h.6M216.5 151.5h.7M220.7 151.5h1M228.3 151.5h1M41.1 163.9h-.9l-.3 .6M48.7 163.9h-.9l-.3 .6M74.7 161.7h-1l-.2 .2v.3M82.3 161.7h-1l-.2 .2v.3"/>
</g>
<path d="M157.8 17.6l-1 .2-.8 .3-.6 .6-1 1.4-.5 .4-.7-.3-1.9-1.6-.5-.3-.6-.1M178.7 18.2l.5 .1 .5 .2 1.9 1.6 .7 .4 .2-.1 .3-.2 1.3-1.7 .3-.2 .5-.2h.5l.7 .2 3 1.2 1.3 .3 1-.1 1.7-.7 .8-.2" fill="none" stroke="#000" stroke-width=".25"/>
<text font-size="4.1" x="223.7" y="206.8">ESW-1XX-XX-X-X-XX-XX</text>
<text font-size="3.7" x="3.4" y="8.6">REVISION BD</text>
<g font-size="3.5">
<text x="133.6" y="158">STEP 1</text>
<text x="205.1" y="158.3">STEP 2</text>
</g>
<g font-size="3">
<text x="240.3" y="69.7">FIG 5</text>
<text x="58" y="73.4">FIG 3</text>
<text x="164.1" y="72.1">FIG 4</text>
<text x="181.1" y="161.5">FIG 6</text>
<text x="38.5" y="187.1">FIG 7</text>
</g>
<g font-size="2.8">
<text x="44.9" y="76.3">POLARIZATION LOCATION</text>
<text x="141.1" y="77.8">LOCATED ON OR ABOUT THE CENTERLINE</text>
<text x="152.5" y="75">LOCKING LEAD OPTION</text>
<text x="219.4" y="75.4">(LEAD STYLES -13, -14, -23, -24, -33, -34,</text>
<text x="234.5" y="72.5">IN PROCESS 'A'</text>
<text x="25.3" y="79.1">INSERT PK-06-N INTO SPECIFIED POS AND BREAK OFF TAB</text>
<text x="43.1" y="81.9">(ESW-1XX-XX-X-X-02 SHOWN)</text>
<text x="142.9" y="80.6">(N/A IN 1 OR 2 POSITION SINGLE ROW)</text>
<text x="222.5" y="78.2">-44, -38, -39, -48, -49, -58, -59, -69)</text>
<text x="36.5" y="84.7">(SAME AS FIG 1, DIFFERENT AS SHOWN)</text>
<text x="170" y="167.2">(LEAD STYLES -12 &amp; -37)</text>
<text x="175.6" y="164.4">IN PROCESS 'B'</text>
<text x="35.1" y="189.9">TUBE VIEWS</text>
</g>
<g font-size="2.7">
<text x="224.1" y="199.8">ESW STRIP ASM.</text>
<text x="218.9" y="211.7">JORDAN</text>
<text x="235.6" y="211.7">07/16/1985</text>
</g>
<g font-size="2.4" fill="#f0f">
<text x="255.9" y="20">.275</text>
<text x="262.4" y="20">6.99</text>
<text x="269.6" y="20">REF</text>
<text x="131.3" y="41.6">.04</text>
<text x="136.6" y="41.6">0.9</text>
<text x="64" y="42.7">72</text>
<text x="103.4" y="42.7">02</text>
<text x="256.4" y="53">&quot;B&quot;±.010[0.25]</text>
<text x="163.1" y="55.3">.008</text>
<text x="175.1" y="55.3">0.20</text>
<text x="187.8" y="55.3">(TYP)</text>
<text x="8.7" y="62.7">01</text>
<text x="50.4" y="62.7">36</text>
<text x="64" y="63">71</text>
<text x="104" y="63">01</text>
<text x="237.3" y="114.4">&quot;C&quot;±.010[0.27]</text>
<text x="254.5" y="125.4">&quot;D&quot;±.010[0.27]</text>
<text x="172.2" y="138.2">&quot;B&quot; + &quot;E&quot;</text>
<text x="237.6" y="142">&quot;B&quot;±.010[0.27]</text>
</g>
<g font-size="2.4">
<text x="113.8" y="37.4">PK-06-N</text>
<text x="30.1" y="42.8">PK-06-N</text>
<text x="109.2" y="164.1">STEPS:</text>
<text x="109.2" y="166.9">1. MACHINE FILL SSW-50-D TO 36 POS.</text>
<text x="109.2" y="169.8">2. MOUNT ESW-36-D.</text>
<text x="109.2" y="172.6">3. ROTO CUT TO POS. (SEE FIG 1)</text>
<text x="5.1" y="193.8">NOTE:</text>
<text x="5.1" y="196.6">FOR -12 &amp; -37 LEAD STYLES, TUBE PACKAGE -05 THRU -36</text>
<text x="5.1" y="202.2">FOR -13, -23, -33, -38, -48 &amp; -58 LEAD STYLES, TUBE PACKAGE</text>
<text x="11.1" y="199.4">POSITIONS ONLY</text>
<text x="5.1" y="207.9">FOR -14, -24, -34, -39, -44, -49, -59, &amp; -69 LEAD STYLES TUBE</text>
<text x="11.1" y="205">-08 THRU -36 POSITIONS ONLY.</text>
<text x="11.1" y="210.7">PACKAGE -05 THRU -36 POSITIONS ONLY.</text>
<text x="212.4" y="211.7">BY:</text>
<text x="255" y="211.7">SHEET 2 OF 2</text>
</g>
<g font-size="1.8" fill="#f0f">
<text x="168.3" y="53.7">+.005</text>
<text x="180.3" y="53.7">+0.13</text>
<text x="168.6" y="56.1">-.000</text>
<text x="181.5" y="56.1">0.00</text>
</g>
<g font-size="1.8">
<text x="212.3" y="196.5">DESCRIPTION:</text>
<text x="212.4" y="203">DWG. NO.</text>
</g>
<g font-size="1.6">
<text x="222.9" y="188.8">520 PARK EAST BLVD, NEW ALBANY, IN 47150</text>
<text x="222.9" y="191.2">PHONE: 812-944-6733</text>
<text x="245.5" y="191.2">FAX: 812-948-5047</text>
<text x="222.9" y="193.6">e-Mail</text>
<text x="230" y="193.6">info@SAMTEC.com</text>
<text x="251.1" y="193.6">code 55322</text>
</g>
<g font-size="1.5">
<text x="177.9" y="178.3">*</text>
<text x="185.9" y="177.9">PROPRIETARY NOTE</text>
<text x="208.1" y="178.3">*</text>
<text x="181.7" y="198.5">DO NOT SCALE DRAWING</text>
<text x="186.2" y="204.5">SHEET SCALE: 3:1</text>
<text x="125.9" y="211.7">F:\DWG\MISC\MKTG\ESW-1XX-XX-X-X-XX-XX-MKT.SLDDRW</text>
</g>
<g font-size="1.2" fill="#1f497d">
<text x="177.1" y="179.9">THIS DOCUMENT CONTAINS CONFIDENTIAL AND</text>
<text x="177.1" y="181.7">PROPRIETARY INFORMATION AND ALL DESIGN,</text>
<text x="177.1" y="183.5">MANUFACTURING, REPRODUCTION, USE, PATENT RIGHTS</text>
<text x="177.1" y="185.3">AND SALES RIGHTS ARE EXPRESSLY RESERVED BY SAMTEC,</text>
<text x="177.1" y="187.1">INC. THIS DOCUMENT SHALL NOT BE DISCLOSED, IN WHOLE</text>
<text x="177.1" y="188.9">OR PART, TO ANY UNAUTHORIZED PERSON OR ENTITY NOR</text>
<text x="177.1" y="190.7">REPRODUCED, TRANSFERRED OR INCORPORATED IN ANY</text>
<text x="177.1" y="192.5">OTHER PROJECT IN ANY MANNER WITHOUT THE EXPRESS</text>
<text x="177.1" y="194.3">WRITTEN CONSENT OF SAMTEC, INC.</text>
</g>
</svg>
